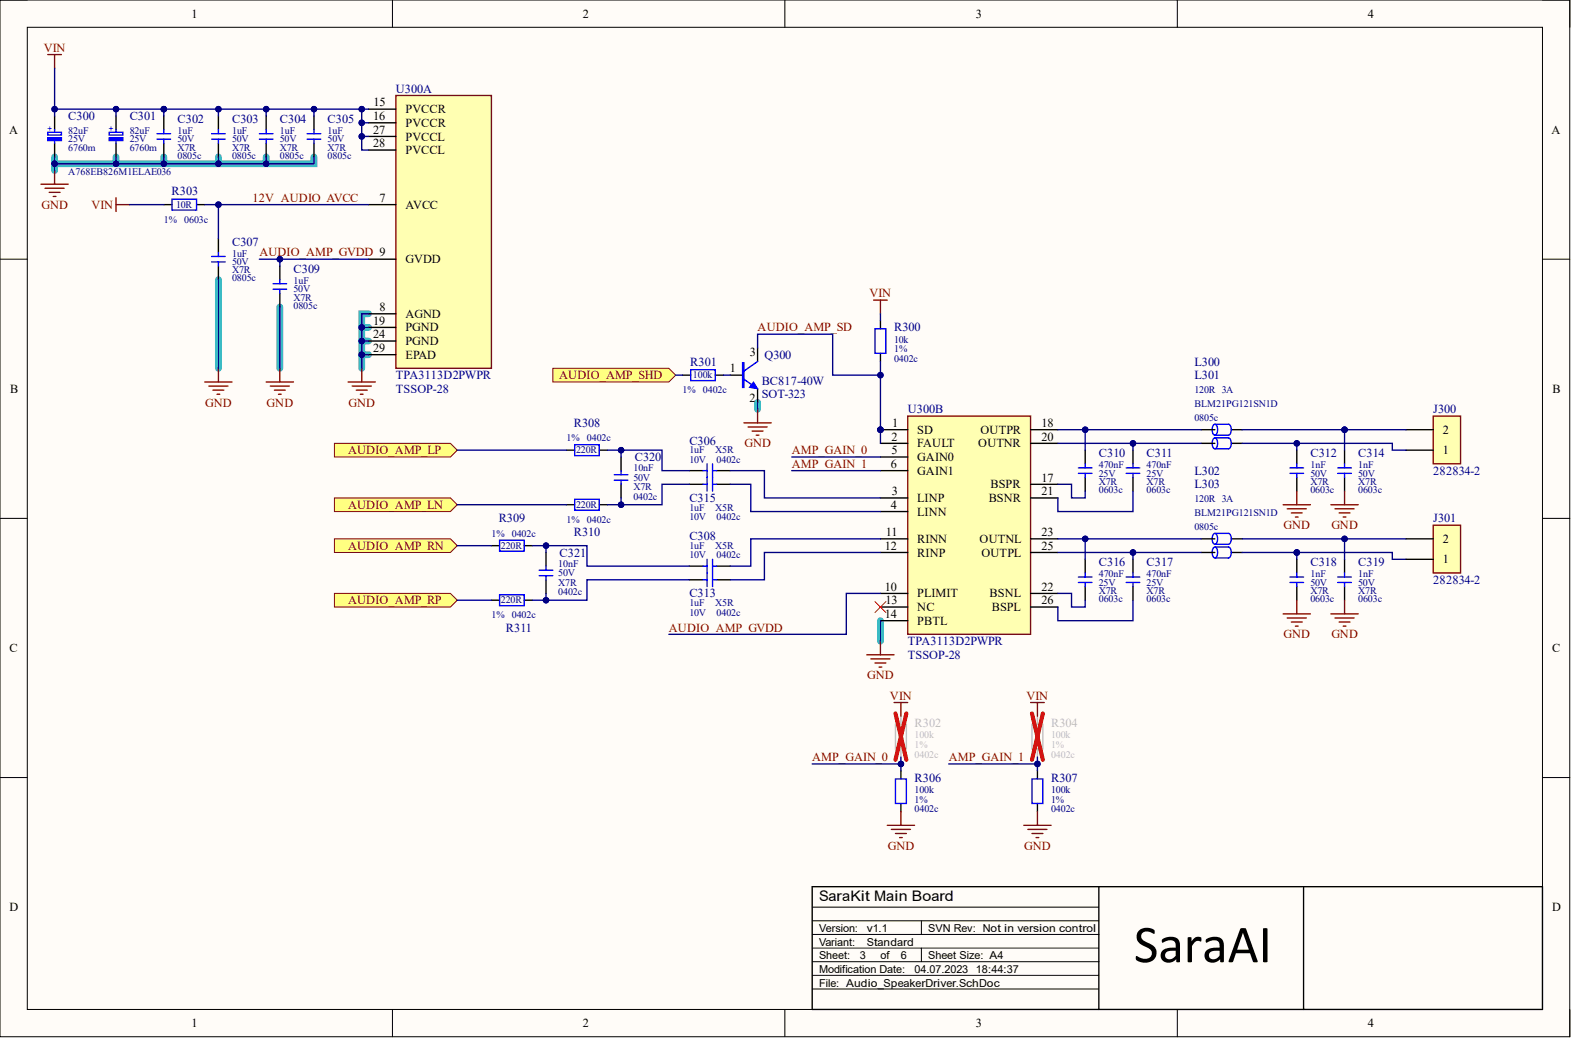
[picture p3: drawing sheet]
<svg xmlns="http://www.w3.org/2000/svg" width="292mm" height="193mm" viewBox="0 0 292 193" stroke-linecap="round" stroke-linejoin="round" font-family="sans-serif">
<path d="M0 0h291.9v192.7h-291.9z" fill-rule="evenodd" fill="#fffcf8"/>
<path d="M0 0h291.9v192.7h-291.9z" fill="none" stroke="#000" stroke-width=".19"/>
<path d="M5.1 5.1h281.7v182.6h-281.7z" fill-rule="evenodd" fill="#fffcf8"/>
<g fill="none" stroke="#000" stroke-width=".19">
<path d="M0 0h5.1M5.1 5.1h281.7v182.6h-281.7zM73 0v5.1M145.9 0v5.1M218.9 0v5.1M286.8 0h5.1v5.1M0 48.2h5.1M286.8 48.2h5.1M0 96.4h5.1M286.8 96.4h5.1M0 144.6h5.1M286.8 144.6h5.1"/>
<path d="M151 168.6h53.3M151 171.2h53.3M151 173.7h53.3M151 176.3h53.3M151 178.8h53.3M171.3 171.2v2.5M171.3 176.3v2.5M73 187.7v5M145.9 187.7v5M151 181.3h53.3M151 183.9h53.3M218.9 187.7v5"/>
<path d="M291.9 187.7v5"/>
</g>
<g fill="none" stroke="#3bbbc4" stroke-width="1.3">
<path d="M10.2 29.2v1.2h20.3M10.2 30.4v1.3M21.6 29.2v1.2M30.5 29.2v1.2h27.9v-1.2M40.6 29.2v1.2M49.5 29.2v1.2M40.6 52v16.5M52 57.1v11.4M68.5 58.3h-1.2v10.2M67.3 60.9h1.2M67.3 63.4h1.2M67.3 65.9h1.2"/>
<path d="M140.9 74.8v1.3M163.7 115.4v3.8"/>
</g>
<path d="M151 164.8h135.8v22.9h-135.8zM204.3 164.8v22.9M242.4 164.8v22.9" fill="none" stroke="#000" stroke-width=".25"/>
<path d="M73.6 17.8h17.8v50.7h-17.8z" fill-rule="evenodd" fill="#ffffb2"/>
<path d="M73.6 17.8h17.8v50.7h-17.8z" fill="none" stroke="#810000" stroke-width=".25"/>
<path d="M68.5 38h5.1M68.5 20.3h5.1M68.5 22.8h5.1M68.5 25.4h5.1M68.5 27.9h5.1M68.5 58.3h5.1M68.5 48.2h5.1M68.5 60.9h5.1M68.5 63.4h5.1M68.5 65.9h5.1" fill="none" stroke="#000" stroke-width=".25"/>
<circle cx="163.7" cy="79.9" r=".51" fill="#000081"/>
<circle cx="163.7" cy="79.9" r=".51" fill="none" stroke="#000081" stroke-width=".19"/>
<path d="M168.8 77.4h22.8v40.5h-22.8z" fill-rule="evenodd" fill="#ffffb2"/>
<path d="M168.8 77.4h22.8v40.5h-22.8z" fill="none" stroke="#810000" stroke-width=".25"/>
<path d="M163.7 79.9h5.1" fill="none" stroke="#000" stroke-width=".25"/>
<circle cx="163.7" cy="79.9" r=".51" fill="#000081"/>
<circle cx="163.7" cy="79.9" r=".51" fill="none" stroke="#000081" stroke-width=".19"/>
<g fill="none" stroke="#000" stroke-width=".25">
<path d="M30.5 21.6v2.5M30.5 26.6v2.6M30.5 38h1.5M36.5 38h1.6M40.6 21.6v2.5M40.6 26.6v2.6M40.6 44.4v2.5M40.6 49.5v2.5M52 49.5v2.5M52 54.5v2.6M163.7 59.6v1.5M163.7 65.7v1.5"/>
<path d="M191.6 79.9h5.1M163.7 82.4h5.1M163.7 92.6h5.1M163.7 95.1h5.1M163.7 85h5.1M163.7 87.5h5.1M191.6 82.4h5.1M191.6 92.6h5.1M191.6 90h5.1M128.2 107.8h2.5M128.2 105.2h2.5M133.2 107.8h2.6"/>
<path d="M133.2 105.2h2.6M163.7 110.3h5.1M163.7 100.2h5.1M163.7 102.7h5.1M163.7 112.9h5.1M163.7 115.4h5.1M191.6 110.3h5.1M191.6 100.2h5.1M191.6 102.7h5.1M191.6 112.9h5.1"/>
</g>
<g fill="none" stroke="#00f" stroke-width=".25">
<path d="M29.2 24.9h2.5M29.2 25.9h2.5M30.5 24.1v.8M30.5 25.9v.7M32 37h4.5v2.1h-4.5zM39.3 24.9h2.6M39.3 25.9h2.6M40.6 24.1v.8M40.6 25.9v.7M39.3 47.7h2.6M39.3 48.7h2.6M40.6 46.9v.8"/>
<path d="M40.6 48.7v.8M50.8 52.8h2.5M50.8 53.8h2.5M52 52v.8M52 53.8v.7M162.7 61.1h2v4.6h-2zM130.7 107.8h.8M130.7 105.2h.8M131.5 104v5M132.5 104v5M132.5 107.8h.7M132.5 105.2h.7"/>
</g>
<g fill="none" stroke="#810000" stroke-width=".25">
<path d="M8.9 10.1h2.5M10.2 10.1v2.6M7.6 34.2h5.1M8.4 35h3.5M9.1 35.8h2.1M9.9 36.5h.5M10.2 31.7v2.5M38.1 71h5M38.8 71.8h3.6M39.6 72.5h2M40.4 73.3h.5M40.6 68.5v2.5"/>
<path d="M49.5 71h5.1M50.3 71.8h3.5M51 72.5h2M51.8 73.3h.5M52 68.5v2.5M64.7 71h5.1M65.5 71.8h3.5M66.2 72.5h2.1M67 73.3h.5M67.3 68.5v2.5"/>
</g>
<path d="M162.7 111.8l2 2.1M164.7 111.8l-2 2.1" fill="none" stroke="#f00" stroke-width=".19"/>
<path d="M62.2 82.4h21.6l1.2 1.3-1.2 1.3h-21.6z" fill-rule="evenodd" fill="#ffff81"/>
<path d="M62.2 82.4h21.6l1.2 1.3-1.2 1.3h-21.6z" fill="none" stroke="#810000" stroke-width=".19"/>
<path d="M102.8 68.5h21.6l1.2 1.2-1.2 1.3h-21.6z" fill-rule="evenodd" fill="#ffff81"/>
<path d="M102.8 68.5h21.6l1.2 1.2-1.2 1.3h-21.6z" fill="none" stroke="#810000" stroke-width=".19"/>
<path d="M135.8 69.7h2.3M140.9 64.7v2.5M140.9 72.3v2.5" fill="none" stroke="#000" stroke-width=".25"/>
<path d="M138.3 70.5l2.6 1.8M140.9 67.2l-2.6 1.8" fill="none" stroke="#00f" stroke-width=".25"/>
<path d="M140.1 71l.8 1.3-1.6-.3z" fill="#00f"/>
<path d="M140.1 71l.8 1.3-1.6-.3z" fill="none" stroke="#00f" stroke-width=".19"/>
<path d="M138.1 67.5h.2v4.5h-.2z" fill-rule="evenodd" fill="#fff"/>
<path d="M21.6 24.1v.8M21.6 25.9v.7M128.4 68.7h4.6v2.1h-4.6zM138.1 67.5h.2v4.5h-.2z" fill="none" stroke="#00f" stroke-width=".25"/>
<path d="M21.6 21.6v2.5M21.6 26.6v2.6M126.9 69.7h1.5M133 69.7h1.5" fill="none" stroke="#000" stroke-width=".25"/>
<path d="M138.3 78.6h5.1M139.1 79.4h3.5M140.9 76.1v2.5M139.8 80.1h2.1M140.6 80.9h.5" fill="none" stroke="#810000" stroke-width=".25"/>
<path d="M20.3 25.6h2.5v.5h-2.5z" fill-rule="evenodd" fill="#00f"/>
<path d="M20.3 25.6h2.5v.5h-2.5z" fill="none" stroke="#00f" stroke-width=".25"/>
<path d="M20.3 24.6h2.5v.5h-2.5z" fill-rule="evenodd" fill="#fff"/>
<path d="M10.2 24.1v.8M10.2 25.9v.7M20.3 24.6h2.5v.5h-2.5z" fill="none" stroke="#00f" stroke-width=".25"/>
<path d="M10.2 21.6v2.5M10.2 26.6v2.6" fill="none" stroke="#000" stroke-width=".25"/>
<path d="M8.9 25.6h2.5v.5h-2.5z" fill-rule="evenodd" fill="#00f"/>
<path d="M8.9 25.6h2.5v.5h-2.5z" fill="none" stroke="#00f" stroke-width=".25"/>
<path d="M8.9 24.6h2.5v.5h-2.5z" fill-rule="evenodd" fill="#fff"/>
<path d="M8.9 24.6h2.5v.5h-2.5zM48.2 24.9h2.6M48.2 25.9h2.6M49.5 24.1v.8M49.5 25.9v.7M57.1 24.9h2.5M57.1 25.9h2.5M58.4 24.1v.8M58.4 25.9v.7" fill="none" stroke="#00f" stroke-width=".25"/>
<path d="M21.6 36.8v2.5M21.6 38h2.5M162.4 55.8h2.6M163.7 55.8v2.5" fill="none" stroke="#810000" stroke-width=".25"/>
<path d="M49.5 21.6v2.5M49.5 26.6v2.6M58.4 21.6v2.5M58.4 26.6v2.6" fill="none" stroke="#000" stroke-width=".25"/>
<path d="M62.2 92.6h21.6l1.2 1.2-1.2 1.3h-21.6z" fill-rule="evenodd" fill="#ffff81"/>
<path d="M62.2 92.6h21.6l1.2 1.2-1.2 1.3h-21.6z" fill="none" stroke="#810000" stroke-width=".19"/>
<path d="M62.2 110.3h21.6l1.2 1.3-1.2 1.3h-21.6z" fill-rule="evenodd" fill="#ffff81"/>
<path d="M62.2 110.3h21.6l1.2 1.3-1.2 1.3h-21.6z" fill="none" stroke="#810000" stroke-width=".19"/>
<path d="M62.2 100.2h21.6l1.2 1.2-1.2 1.3h-21.6z" fill-rule="evenodd" fill="#ffff81"/>
<path d="M62.2 100.2h21.6l1.2 1.2-1.2 1.3h-21.6z" fill="none" stroke="#810000" stroke-width=".19"/>
<g fill="none" stroke="#000" stroke-width=".25">
<path d="M228.9 79.9h2.1M128.2 87.5h2.5M128.2 90h2.5M133.2 87.5h2.6M133.2 90h2.6M201.8 83.7v2.5M201.8 88.8v2.5M210.7 83.7v2.5M210.7 88.8v2.5M201.8 104v2.5M201.8 109v2.6M210.7 104v2.5"/>
<path d="M210.7 109v2.6M167.5 143.3v1.5M167.5 149.4v1.5M192.9 143.3v1.5M192.9 149.4v1.5"/>
</g>
<g fill="none" stroke="#00f" stroke-width=".25">
<path d="M130.7 87.5h.8M130.7 90h.8M131.5 86.2v5.1M132.5 86.2v5.1M132.5 87.5h.7M132.5 90h.7M200.5 87h2.5M200.5 88h2.5M201.8 86.2v.8M201.8 88v.8M209.4 87h2.5M209.4 88h2.5"/>
<path d="M210.7 86.2v.8M210.7 88v.8M200.5 107.3h2.5M200.5 108.3h2.5M201.8 106.5v.8M201.8 108.3v.7M209.4 107.3h2.5M209.4 108.3h2.5M210.7 106.5v.8M210.7 108.3v.7M166.5 144.8h2v4.6h-2zM191.9 144.8h2v4.6h-2z"/>
</g>
<path d="M166.5 134.7h2v4.5h-2zM167.5 133.1v1.6M167.5 139.2v1.5M191.9 134.7h2v4.5h-2zM192.9 133.1v1.6M192.9 139.2v1.5" fill="none" stroke="#c0bfbd" stroke-width=".25"/>
<path d="M166.5 132.6l2 8.7M168.5 132.6l-2 8.7M191.9 132.6l2 8.7M193.9 132.6l-2 8.7" fill="none" stroke="#f00" stroke-width=".76"/>
<g fill="none" stroke="#810000" stroke-width=".25">
<path d="M166.2 130.6h2.6M167.5 130.6v2.5M191.6 130.6h2.6M192.9 130.6v2.5M165 153.4h5M165.7 154.2h3.6M166.5 155h2M167.3 155.7h.5M167.5 150.9v2.5M190.4 153.4h5M191.1 154.2h3.6M191.9 155h2"/>
<path d="M192.6 155.7h.5M192.9 150.9v2.5"/>
</g>
<path d="M225.7 79l.2-.1a1.27 1.27 0 0 1 0 2 1.31 1.31 0 0 1-.2-1.9z" fill="#fff"/>
<path d="M225.7 79l.2-.1a1.27 1.27 0 0 1 0 2 1.31 1.31 0 0 1-.2-1.9zM225.9 78.9h2.5a1.27 1.27 0 0 1 0 2h-2.5" fill="none" stroke="#00f" stroke-width=".25"/>
<path d="M223.3 79.9h2.6M228.9 82.4h2.1" fill="none" stroke="#000" stroke-width=".25"/>
<path d="M225.7 81.5l.2-.1a1.27 1.27 0 0 1 0 2 1.31 1.31 0 0 1-.2-1.9z" fill="#fff"/>
<path d="M225.7 81.5l.2-.1a1.27 1.27 0 0 1 0 2 1.31 1.31 0 0 1-.2-1.9zM225.9 81.4h2.5a1.27 1.27 0 0 1 0 2h-2.5M239.8 87h2.6M239.8 88h2.6M241.1 86.2v.8M241.1 88v.8M248.7 87h2.6M248.7 88h2.6M250 86.2v.8M250 88v.8" fill="none" stroke="#00f" stroke-width=".25"/>
<path d="M223.3 82.4h2.6M241.1 83.7v2.5M241.1 88.8v2.5M250 83.7v2.5M250 88.8v2.5M228.9 100.2h2.1" fill="none" stroke="#000" stroke-width=".25"/>
<path d="M225.7 99.2h.2a1.27 1.27 0 0 1 0 2 1.31 1.31 0 0 1-.2-2z" fill="#fff"/>
<path d="M225.7 99.2h.2a1.27 1.27 0 0 1 0 2 1.31 1.31 0 0 1-.2-2zM225.9 99.2h2.5a1.27 1.27 0 0 1 0 2h-2.5" fill="none" stroke="#00f" stroke-width=".25"/>
<path d="M223.3 100.2h2.6M228.9 102.7h2.1" fill="none" stroke="#000" stroke-width=".25"/>
<path d="M225.7 101.8l.2-.1a1.27 1.27 0 0 1 0 2 1.31 1.31 0 0 1-.2-1.9z" fill="#fff"/>
<g fill="none" stroke="#00f" stroke-width=".25">
<path d="M106.9 82.7h4.5v2h-4.5zM106.9 92.8h4.5v2h-4.5zM114.2 88.3h2.5M114.2 89.3h2.5M115.5 87.5v.8M115.5 89.3v.7M92.9 100.4h4.6v2.1h-4.6zM92.9 110.6h4.6v2h-4.6zM100.3 106h2.5M100.3 107h2.5M101.5 105.2v.8M101.5 107v.8"/>
<path d="M225.7 101.8l.2-.1a1.27 1.27 0 0 1 0 2 1.31 1.31 0 0 1-.2-1.9zM225.9 101.7h2.5a1.27 1.27 0 0 1 0 2h-2.5M239.8 107.3h2.6M239.8 108.3h2.6M241.1 106.5v.8M241.1 108.3v.7M248.7 107.3h2.6M248.7 108.3h2.6M250 106.5v.8M250 108.3v.7"/>
</g>
<g fill="none" stroke="#000" stroke-width=".25">
<path d="M105.3 83.7h1.6M105.3 93.8h1.6M111.4 83.7h1.5M111.4 93.8h1.5M115.5 85v2.5M115.5 90v2.6M91.4 101.4h1.5M91.4 111.6h1.5M97.5 101.4h1.5M97.5 111.6h1.5M101.5 102.7v2.5M101.5 107.8v2.5"/>
<path d="M223.3 102.7h2.6M241.1 104v2.5M241.1 109v2.6M250 104v2.5M250 109v2.6"/>
</g>
<g fill="none" stroke="#810000" stroke-width=".25">
<path d="M238.6 93.8h5M239.3 94.6h3.6M240.1 95.4h2M240.9 96.1h.5M241.1 91.3v2.5M247.5 93.8h5M248.2 94.6h3.6M249 95.4h2M249.7 96.1h.5M250 91.3v2.5M163.7 119.2v2.5M238.6 114.1h5"/>
<path d="M239.3 114.9h3.6M240.1 115.6h2M240.9 116.4h.5M241.1 111.6v2.5M247.5 114.1h5M248.2 114.9h3.6M249 115.6h2M249.7 116.4h.5M250 111.6v2.5M161.2 121.7h5M161.9 122.5h3.6M162.7 123.3h2"/>
<path d="M163.4 124h.6"/>
</g>
<path d="M266.5 77.4h5.1v8.8h-5.1z" fill-rule="evenodd" fill="#ffffb2"/>
<path d="M266.5 77.4h5.1v8.8h-5.1z" fill="none" stroke="#810000" stroke-width=".25"/>
<path d="M261.4 79.9h5.1M261.4 83.7h5.1" fill="none" stroke="#000" stroke-width=".25"/>
<path d="M68.5 38h-27.9v6.4" fill="none" stroke="#000081" stroke-width=".25"/>
<circle cx="40.6" cy="38" r=".51" fill="#000081"/>
<circle cx="40.6" cy="38" r=".51" fill="none" stroke="#000081" stroke-width=".19"/>
<path d="M48.2 48.2h20.3" fill="none" stroke="#000081" stroke-width=".25"/>
<circle cx="52" cy="48.2" r=".51" fill="#000081"/>
<circle cx="52" cy="48.2" r=".51" fill="none" stroke="#000081" stroke-width=".19"/>
<path d="M67.3 60.9h1.2" fill="none" stroke="#000081" stroke-width=".25"/>
<circle cx="67.3" cy="60.9" r=".51" fill="#000081"/>
<circle cx="67.3" cy="60.9" r=".51" fill="none" stroke="#000081" stroke-width=".19"/>
<path d="M67.3 63.4h1.2" fill="none" stroke="#000081" stroke-width=".25"/>
<circle cx="67.3" cy="63.4" r=".51" fill="#000081"/>
<circle cx="67.3" cy="63.4" r=".51" fill="none" stroke="#000081" stroke-width=".19"/>
<path d="M68.5 58.3h-1.2v10.2" fill="none" stroke="#000081" stroke-width=".25"/>
<circle cx="67.3" cy="65.9" r=".51" fill="#000081"/>
<circle cx="67.3" cy="65.9" r=".51" fill="none" stroke="#000081" stroke-width=".19"/>
<circle cx="67.3" cy="63.4" r=".51" fill="#000081"/>
<circle cx="67.3" cy="63.4" r=".51" fill="none" stroke="#000081" stroke-width=".19"/>
<circle cx="67.3" cy="60.9" r=".51" fill="#000081"/>
<circle cx="67.3" cy="60.9" r=".51" fill="none" stroke="#000081" stroke-width=".19"/>
<path d="M67.3 65.9h1.2" fill="none" stroke="#000081" stroke-width=".25"/>
<circle cx="67.3" cy="65.9" r=".51" fill="#000081"/>
<circle cx="67.3" cy="65.9" r=".51" fill="none" stroke="#000081" stroke-width=".19"/>
<path d="M38.1 38h2.5M40.6 52v16.5M52 57.1v11.4" fill="none" stroke="#000081" stroke-width=".25"/>
<circle cx="40.6" cy="38" r=".51" fill="#000081"/>
<circle cx="40.6" cy="38" r=".51" fill="none" stroke="#000081" stroke-width=".19"/>
<path d="M58.4 20.3v1.3" fill="none" stroke="#000081" stroke-width=".25"/>
<circle cx="58.4" cy="20.3" r=".51" fill="#000081"/>
<circle cx="58.4" cy="20.3" r=".51" fill="none" stroke="#000081" stroke-width=".19"/>
<path d="M49.5 20.3v1.3" fill="none" stroke="#000081" stroke-width=".25"/>
<circle cx="49.5" cy="20.3" r=".51" fill="#000081"/>
<circle cx="49.5" cy="20.3" r=".51" fill="none" stroke="#000081" stroke-width=".19"/>
<path d="M30.5 20.3v1.3" fill="none" stroke="#000081" stroke-width=".25"/>
<circle cx="30.5" cy="20.3" r=".51" fill="#000081"/>
<circle cx="30.5" cy="20.3" r=".51" fill="none" stroke="#000081" stroke-width=".19"/>
<path d="M40.6 20.3v1.3" fill="none" stroke="#000081" stroke-width=".25"/>
<circle cx="40.6" cy="20.3" r=".51" fill="#000081"/>
<circle cx="40.6" cy="20.3" r=".51" fill="none" stroke="#000081" stroke-width=".19"/>
<path d="M67.3 20.3h1.2" fill="none" stroke="#000081" stroke-width=".25"/>
<circle cx="67.3" cy="20.3" r=".51" fill="#000081"/>
<circle cx="67.3" cy="20.3" r=".51" fill="none" stroke="#000081" stroke-width=".19"/>
<path d="M67.3 22.8h1.2" fill="none" stroke="#000081" stroke-width=".25"/>
<circle cx="67.3" cy="22.8" r=".51" fill="#000081"/>
<circle cx="67.3" cy="22.8" r=".51" fill="none" stroke="#000081" stroke-width=".19"/>
<path d="M67.3 25.4h1.2" fill="none" stroke="#000081" stroke-width=".25"/>
<circle cx="67.3" cy="25.4" r=".51" fill="#000081"/>
<circle cx="67.3" cy="25.4" r=".51" fill="none" stroke="#000081" stroke-width=".19"/>
<path d="M49.5 29.2v1.2" fill="none" stroke="#000081" stroke-width=".25"/>
<circle cx="49.5" cy="30.4" r=".51" fill="#000081"/>
<circle cx="49.5" cy="30.4" r=".51" fill="none" stroke="#000081" stroke-width=".19"/>
<path d="M40.6 29.2v1.2" fill="none" stroke="#000081" stroke-width=".25"/>
<circle cx="40.6" cy="30.4" r=".51" fill="#000081"/>
<circle cx="40.6" cy="30.4" r=".51" fill="none" stroke="#000081" stroke-width=".19"/>
<path d="M30.5 29.2v1.2h27.9v-1.2" fill="none" stroke="#000081" stroke-width=".25"/>
<circle cx="30.5" cy="30.4" r=".51" fill="#000081"/>
<circle cx="30.5" cy="30.4" r=".51" fill="none" stroke="#000081" stroke-width=".19"/>
<circle cx="40.6" cy="30.4" r=".51" fill="#000081"/>
<circle cx="40.6" cy="30.4" r=".51" fill="none" stroke="#000081" stroke-width=".19"/>
<circle cx="49.5" cy="30.4" r=".51" fill="#000081"/>
<circle cx="49.5" cy="30.4" r=".51" fill="none" stroke="#000081" stroke-width=".19"/>
<path d="M52 48.2v1.3" fill="none" stroke="#000081" stroke-width=".25"/>
<circle cx="52" cy="48.2" r=".51" fill="#000081"/>
<circle cx="52" cy="48.2" r=".51" fill="none" stroke="#000081" stroke-width=".19"/>
<path d="M134.5 69.7h1.3M163.7 79.9v2.5M163.7 110.3h-6.3v7.6h-33" fill="none" stroke="#000081" stroke-width=".25"/>
<circle cx="163.7" cy="79.9" r=".51" fill="#000081"/>
<circle cx="163.7" cy="79.9" r=".51" fill="none" stroke="#000081" stroke-width=".19"/>
<path d="M125.6 69.7h1.3M163.7 67.2v12.7" fill="none" stroke="#000081" stroke-width=".25"/>
<circle cx="163.7" cy="79.9" r=".51" fill="#000081"/>
<circle cx="163.7" cy="79.9" r=".51" fill="none" stroke="#000081" stroke-width=".19"/>
<circle cx="163.7" cy="69.7" r=".51" fill="#000081"/>
<circle cx="163.7" cy="69.7" r=".51" fill="none" stroke="#000081" stroke-width=".19"/>
<path d="M140.9 64.7v-2.6h13.9v7.6h8.9" fill="none" stroke="#000081" stroke-width=".25"/>
<circle cx="163.7" cy="69.7" r=".51" fill="#000081"/>
<circle cx="163.7" cy="69.7" r=".51" fill="none" stroke="#000081" stroke-width=".19"/>
<path d="M21.6 29.2v1.2" fill="none" stroke="#000081" stroke-width=".25"/>
<circle cx="21.6" cy="30.4" r=".51" fill="#000081"/>
<circle cx="21.6" cy="30.4" r=".51" fill="none" stroke="#000081" stroke-width=".19"/>
<path d="M21.6 20.3v1.3" fill="none" stroke="#000081" stroke-width=".25"/>
<circle cx="21.6" cy="20.3" r=".51" fill="#000081"/>
<circle cx="21.6" cy="20.3" r=".51" fill="none" stroke="#000081" stroke-width=".19"/>
<path d="M30.5 20.3h-20.3v1.3" fill="none" stroke="#000081" stroke-width=".25"/>
<circle cx="10.2" cy="20.3" r=".51" fill="#000081"/>
<circle cx="10.2" cy="20.3" r=".51" fill="none" stroke="#000081" stroke-width=".19"/>
<circle cx="21.6" cy="20.3" r=".51" fill="#000081"/>
<circle cx="21.6" cy="20.3" r=".51" fill="none" stroke="#000081" stroke-width=".19"/>
<circle cx="30.5" cy="20.3" r=".51" fill="#000081"/>
<circle cx="30.5" cy="20.3" r=".51" fill="none" stroke="#000081" stroke-width=".19"/>
<path d="M30.5 20.3h36.8v7.6h1.2" fill="none" stroke="#000081" stroke-width=".25"/>
<circle cx="67.3" cy="25.4" r=".51" fill="#000081"/>
<circle cx="67.3" cy="25.4" r=".51" fill="none" stroke="#000081" stroke-width=".19"/>
<circle cx="67.3" cy="22.8" r=".51" fill="#000081"/>
<circle cx="67.3" cy="22.8" r=".51" fill="none" stroke="#000081" stroke-width=".19"/>
<circle cx="67.3" cy="20.3" r=".51" fill="#000081"/>
<circle cx="67.3" cy="20.3" r=".51" fill="none" stroke="#000081" stroke-width=".19"/>
<circle cx="58.4" cy="20.3" r=".51" fill="#000081"/>
<circle cx="58.4" cy="20.3" r=".51" fill="none" stroke="#000081" stroke-width=".19"/>
<circle cx="49.5" cy="20.3" r=".51" fill="#000081"/>
<circle cx="49.5" cy="20.3" r=".51" fill="none" stroke="#000081" stroke-width=".19"/>
<circle cx="40.6" cy="20.3" r=".51" fill="#000081"/>
<circle cx="40.6" cy="20.3" r=".51" fill="none" stroke="#000081" stroke-width=".19"/>
<circle cx="30.5" cy="20.3" r=".51" fill="#000081"/>
<circle cx="30.5" cy="20.3" r=".51" fill="none" stroke="#000081" stroke-width=".19"/>
<path d="M10.2 29.2v1.2h20.3" fill="none" stroke="#000081" stroke-width=".25"/>
<circle cx="10.2" cy="30.4" r=".51" fill="#000081"/>
<circle cx="10.2" cy="30.4" r=".51" fill="none" stroke="#000081" stroke-width=".19"/>
<circle cx="21.6" cy="30.4" r=".51" fill="#000081"/>
<circle cx="21.6" cy="30.4" r=".51" fill="none" stroke="#000081" stroke-width=".19"/>
<circle cx="30.5" cy="30.4" r=".51" fill="#000081"/>
<circle cx="30.5" cy="30.4" r=".51" fill="none" stroke="#000081" stroke-width=".19"/>
<path d="M10.2 30.4v1.3" fill="none" stroke="#000081" stroke-width=".25"/>
<circle cx="10.2" cy="30.4" r=".51" fill="#000081"/>
<circle cx="10.2" cy="30.4" r=".51" fill="none" stroke="#000081" stroke-width=".19"/>
<path d="M10.2 12.7v7.6M24.1 38h6.4" fill="none" stroke="#000081" stroke-width=".25"/>
<circle cx="10.2" cy="20.3" r=".51" fill="#000081"/>
<circle cx="10.2" cy="20.3" r=".51" fill="none" stroke="#000081" stroke-width=".19"/>
<path d="M163.7 58.3v1.3M140.9 74.8v1.3M135.8 90h3.8v5.1h24.1M135.8 87.5h6.3v5.1h21.6M147.2 87.5h16.5M147.2 85h16.5M163.7 102.7h-21.6v5.1h-6.3M163.7 100.2h-24.1v5h-3.8M151 142h16.5" fill="none" stroke="#000081" stroke-width=".25"/>
<circle cx="167.5" cy="142" r=".51" fill="#000081"/>
<circle cx="167.5" cy="142" r=".51" fill="none" stroke="#000081" stroke-width=".19"/>
<path d="M176.4 142h16.5" fill="none" stroke="#000081" stroke-width=".25"/>
<circle cx="192.9" cy="142" r=".51" fill="#000081"/>
<circle cx="192.9" cy="142" r=".51" fill="none" stroke="#000081" stroke-width=".19"/>
<path d="M196.7 110.3h2.5v2.6h2.6v-1.3M201.8 100.2v3.8M210.7 111.6v3.8h-14v-2.5" fill="none" stroke="#000081" stroke-width=".25"/>
<circle cx="201.8" cy="100.2" r=".51" fill="#000081"/>
<circle cx="201.8" cy="100.2" r=".51" fill="none" stroke="#000081" stroke-width=".19"/>
<path d="M210.7 102.7v1.3" fill="none" stroke="#000081" stroke-width=".25"/>
<circle cx="210.7" cy="102.7" r=".51" fill="#000081"/>
<circle cx="210.7" cy="102.7" r=".51" fill="none" stroke="#000081" stroke-width=".19"/>
<path d="M201.8 79.9v3.8M196.7 90h2.5v2.6h2.6v-1.3M210.7 91.3v3.8h-14v-2.5" fill="none" stroke="#000081" stroke-width=".25"/>
<circle cx="201.8" cy="79.9" r=".51" fill="#000081"/>
<circle cx="201.8" cy="79.9" r=".51" fill="none" stroke="#000081" stroke-width=".19"/>
<path d="M210.7 82.4v1.3" fill="none" stroke="#000081" stroke-width=".25"/>
<circle cx="210.7" cy="82.4" r=".51" fill="#000081"/>
<circle cx="210.7" cy="82.4" r=".51" fill="none" stroke="#000081" stroke-width=".19"/>
<path d="M231 82.4h10.1v1.3" fill="none" stroke="#000081" stroke-width=".25"/>
<circle cx="241.1" cy="82.4" r=".51" fill="#000081"/>
<circle cx="241.1" cy="82.4" r=".51" fill="none" stroke="#000081" stroke-width=".19"/>
<path d="M231 100.2h19v3.8" fill="none" stroke="#000081" stroke-width=".25"/>
<circle cx="250" cy="100.2" r=".51" fill="#000081"/>
<circle cx="250" cy="100.2" r=".51" fill="none" stroke="#000081" stroke-width=".19"/>
<path d="M231 102.7h10.1" fill="none" stroke="#000081" stroke-width=".25"/>
<circle cx="241.1" cy="102.7" r=".51" fill="#000081"/>
<circle cx="241.1" cy="102.7" r=".51" fill="none" stroke="#000081" stroke-width=".19"/>
<path d="M231 79.9h19" fill="none" stroke="#000081" stroke-width=".25"/>
<circle cx="250" cy="79.9" r=".51" fill="#000081"/>
<circle cx="250" cy="79.9" r=".51" fill="none" stroke="#000081" stroke-width=".19"/>
<path d="M241.1 102.7v1.3" fill="none" stroke="#000081" stroke-width=".25"/>
<circle cx="241.1" cy="102.7" r=".51" fill="#000081"/>
<circle cx="241.1" cy="102.7" r=".51" fill="none" stroke="#000081" stroke-width=".19"/>
<path d="M250 79.9v3.8" fill="none" stroke="#000081" stroke-width=".25"/>
<circle cx="250" cy="79.9" r=".51" fill="#000081"/>
<circle cx="250" cy="79.9" r=".51" fill="none" stroke="#000081" stroke-width=".19"/>
<path d="M250 100.2h11.4" fill="none" stroke="#000081" stroke-width=".25"/>
<circle cx="250" cy="100.2" r=".51" fill="#000081"/>
<circle cx="250" cy="100.2" r=".51" fill="none" stroke="#000081" stroke-width=".19"/>
<path d="M241.1 102.7h17.8v1.3h2.5" fill="none" stroke="#000081" stroke-width=".25"/>
<circle cx="241.1" cy="102.7" r=".51" fill="#000081"/>
<circle cx="241.1" cy="102.7" r=".51" fill="none" stroke="#000081" stroke-width=".19"/>
<path d="M241.1 82.4h17.8v1.3h2.5" fill="none" stroke="#000081" stroke-width=".25"/>
<circle cx="241.1" cy="82.4" r=".51" fill="#000081"/>
<circle cx="241.1" cy="82.4" r=".51" fill="none" stroke="#000081" stroke-width=".19"/>
<path d="M250 79.9h11.4" fill="none" stroke="#000081" stroke-width=".25"/>
<circle cx="250" cy="79.9" r=".51" fill="#000081"/>
<circle cx="250" cy="79.9" r=".51" fill="none" stroke="#000081" stroke-width=".19"/>
<path d="M196.7 102.7h26.6" fill="none" stroke="#000081" stroke-width=".25"/>
<circle cx="210.7" cy="102.7" r=".51" fill="#000081"/>
<circle cx="210.7" cy="102.7" r=".51" fill="none" stroke="#000081" stroke-width=".19"/>
<path d="M196.7 100.2h26.6" fill="none" stroke="#000081" stroke-width=".25"/>
<circle cx="201.8" cy="100.2" r=".51" fill="#000081"/>
<circle cx="201.8" cy="100.2" r=".51" fill="none" stroke="#000081" stroke-width=".19"/>
<path d="M196.7 82.4h26.6" fill="none" stroke="#000081" stroke-width=".25"/>
<circle cx="210.7" cy="82.4" r=".51" fill="#000081"/>
<circle cx="210.7" cy="82.4" r=".51" fill="none" stroke="#000081" stroke-width=".19"/>
<path d="M196.7 79.9h26.6" fill="none" stroke="#000081" stroke-width=".25"/>
<circle cx="201.8" cy="79.9" r=".51" fill="#000081"/>
<circle cx="201.8" cy="79.9" r=".51" fill="none" stroke="#000081" stroke-width=".19"/>
<path d="M167.5 140.7v2.6" fill="none" stroke="#000081" stroke-width=".25"/>
<circle cx="167.5" cy="142" r=".51" fill="#000081"/>
<circle cx="167.5" cy="142" r=".51" fill="none" stroke="#000081" stroke-width=".19"/>
<path d="M192.9 140.7v2.6" fill="none" stroke="#000081" stroke-width=".25"/>
<circle cx="192.9" cy="142" r=".51" fill="#000081"/>
<circle cx="192.9" cy="142" r=".51" fill="none" stroke="#000081" stroke-width=".19"/>
<path d="M101.5 101.4v1.3" fill="none" stroke="#000081" stroke-width=".25"/>
<circle cx="101.5" cy="101.4" r=".51" fill="#000081"/>
<circle cx="101.5" cy="101.4" r=".51" fill="none" stroke="#000081" stroke-width=".19"/>
<path d="M101.5 110.3v1.3" fill="none" stroke="#000081" stroke-width=".25"/>
<circle cx="101.5" cy="111.6" r=".51" fill="#000081"/>
<circle cx="101.5" cy="111.6" r=".51" fill="none" stroke="#000081" stroke-width=".19"/>
<path d="M112.9 83.7h2.6v1.3" fill="none" stroke="#000081" stroke-width=".25"/>
<circle cx="115.5" cy="83.7" r=".51" fill="#000081"/>
<circle cx="115.5" cy="83.7" r=".51" fill="none" stroke="#000081" stroke-width=".19"/>
<path d="M115.5 92.6v1.2h-2.6" fill="none" stroke="#000081" stroke-width=".25"/>
<circle cx="115.5" cy="93.8" r=".51" fill="#000081"/>
<circle cx="115.5" cy="93.8" r=".51" fill="none" stroke="#000081" stroke-width=".19"/>
<path d="M128.2 90h-5.1v3.8h-7.6" fill="none" stroke="#000081" stroke-width=".25"/>
<circle cx="115.5" cy="93.8" r=".51" fill="#000081"/>
<circle cx="115.5" cy="93.8" r=".51" fill="none" stroke="#000081" stroke-width=".19"/>
<path d="M115.5 83.7h7.6v3.8h5.1" fill="none" stroke="#000081" stroke-width=".25"/>
<circle cx="115.5" cy="83.7" r=".51" fill="#000081"/>
<circle cx="115.5" cy="83.7" r=".51" fill="none" stroke="#000081" stroke-width=".19"/>
<path d="M99 101.4h10.1v3.8h19.1" fill="none" stroke="#000081" stroke-width=".25"/>
<circle cx="101.5" cy="101.4" r=".51" fill="#000081"/>
<circle cx="101.5" cy="101.4" r=".51" fill="none" stroke="#000081" stroke-width=".19"/>
<path d="M128.2 107.8h-19.1v3.8h-10.1" fill="none" stroke="#000081" stroke-width=".25"/>
<circle cx="101.5" cy="111.6" r=".51" fill="#000081"/>
<circle cx="101.5" cy="111.6" r=".51" fill="none" stroke="#000081" stroke-width=".19"/>
<path d="M85 93.8h20.3M85 83.7h20.3M85 101.4h6.4M85 111.6h6.4M163.7 115.4v3.8" fill="none" stroke="#000081" stroke-width=".25"/>
<path d="M266.5 97.6h5.1v8.9h-5.1z" fill-rule="evenodd" fill="#ffffb2"/>
<path d="M266.5 97.6h5.1v8.9h-5.1z" fill="none" stroke="#810000" stroke-width=".25"/>
<path d="M261.4 104h5.1M261.4 100.2h5.1" fill="none" stroke="#000" stroke-width=".25"/>
<text font-size="10" x="210.8" y="178.9">SaraAI</text>
<text font-size="2.7" x="152.3" y="167.5">SaraKit Main Board</text>
<g font-size="2.3">
<text x="35.6" y="3.3">1</text>
<text x="108.4" y="3.3">2</text>
<text x="181.5" y="3.3">3</text>
<text x="254.3" y="3.3">4</text>
<text x="69.4" y="22.3">16</text>
<text x="69.5" y="19.8">15</text>
<text x="75.4" y="21.1">PVCCR</text>
<text x="75.4" y="23.6">PVCCR</text>
<text x="1.7" y="24.9">A</text>
<text x="69.4" y="24.9">27</text>
<text x="69.4" y="27.4">28</text>
<text x="75.4" y="26.1">PVCCL</text>
<text x="75.4" y="28.7">PVCCL</text>
<text x="288.5" y="24.9">A</text>
<text x="70.6" y="37.5">7</text>
<text x="75.4" y="38.8">AVCC</text>
<text x="75.4" y="48.9">GVDD</text>
<text x="70.6" y="57.8">8</text>
<text x="75.4" y="59.1">AGND</text>
<text x="69.4" y="60.4">19</text>
<text x="69.4" y="62.9">24</text>
<text x="69.4" y="65.4">29</text>
<text x="75.4" y="61.6">PGND</text>
<text x="75.4" y="64.2">PGND</text>
<text x="75.4" y="66.7">EPAD</text>
<text x="135.7" y="69.2">1</text>
<text x="139.4" y="66.2">3</text>
<text x="1.9" y="73">B</text>
<text x="139.3" y="74.8">2</text>
<text x="288.7" y="73">B</text>
<text x="165.7" y="81.9">2</text>
<text x="165.9" y="79.4">1</text>
<text x="170.6" y="80.6">SD</text>
<text x="170.6" y="83.2">FAULT</text>
<text x="181.9" y="83.2">OUTNR</text>
<text x="182.3" y="80.6">OUTPR</text>
<text x="193.7" y="79.4">18</text>
<text x="193.7" y="81.9">20</text>
<text x="268.3" y="80.6">2</text>
<text x="165.6" y="87">6</text>
<text x="165.7" y="84.5">5</text>
<text x="170.6" y="85.7">GAIN0</text>
<text x="170.6" y="88.3">GAIN1</text>
<text x="193.7" y="89.5">17</text>
<text x="268.3" y="84.5">1</text>
<text x="165.6" y="94.6">4</text>
<text x="165.8" y="92.1">3</text>
<text x="170.6" y="93.3">LINP</text>
<text x="170.6" y="95.9">LINN</text>
<text x="183.8" y="93.3">BSNR</text>
<text x="184.2" y="90.8">BSPR</text>
<text x="193.7" y="92.1">21</text>
<text x="164.7" y="99.7">11</text>
<text x="170.6" y="100.9">RINN</text>
<text x="182.1" y="100.9">OUTNL</text>
<text x="193.7" y="99.7">23</text>
<text x="268.3" y="100.9">2</text>
<text x="164.5" y="102.2">12</text>
<text x="170.6" y="103.5">RINP</text>
<text x="182.5" y="103.5">OUTPL</text>
<text x="193.7" y="102.2">25</text>
<text x="268.3" y="104.7">1</text>
<text x="164.5" y="109.8">10</text>
<text x="164.6" y="112.3">13</text>
<text x="170.6" y="111.1">PLIMIT</text>
<text x="170.6" y="113.6">NC</text>
<text x="184" y="111.1">BSNL</text>
<text x="184.4" y="113.6">BSPL</text>
<text x="193.7" y="109.8">22</text>
<text x="193.7" y="112.3">26</text>
<text x="164.5" y="114.9">14</text>
<text x="170.6" y="116.2">PBTL</text>
<text x="1.8" y="121.2">C</text>
<text x="288.6" y="121.2">C</text>
<text x="1.8" y="169.4">D</text>
<text x="288.6" y="169.4">D</text>
<text x="35.6" y="191">1</text>
<text x="108.4" y="191">2</text>
<text x="181.5" y="191">3</text>
<text x="254.3" y="191">4</text>
</g>
<g font-size="2.3" fill="#810000">
<text x="8.1" y="9.6">VIN</text>
<text x="7.7" y="38.8">GND</text>
<text x="17" y="38.8">VIN</text>
<text x="47" y="37.5">12V_AUDIO_AVCC</text>
<text x="48.2" y="47.7">AUDIO_AMP_GVDD 9</text>
<text x="161.7" y="55.3">VIN</text>
<text x="140.9" y="61.6">AUDIO_AMP_SD</text>
<text x="104" y="70.5">AUDIO_AMP_SHD</text>
<text x="38.2" y="75.6">GND</text>
<text x="49.6" y="75.6">GND</text>
<text x="64.8" y="75.6">GND</text>
<text x="138.4" y="83.2">GND</text>
<text x="64.7" y="84.5">AUDIO_AMP_LP</text>
<text x="147.2" y="84.5">AMP_GAIN_0</text>
<text x="147.2" y="87">AMP_GAIN_1</text>
<text x="64.7" y="94.6">AUDIO_AMP_LN</text>
<text x="238.7" y="98.4">GND</text>
<text x="247.5" y="98.4">GND</text>
<text x="64.7" y="102.2">AUDIO_AMP_RN</text>
<text x="64.7" y="112.3">AUDIO_AMP_RP</text>
<text x="124.4" y="117.4">AUDIO_AMP_GVDD</text>
<text x="238.7" y="118.7">GND</text>
<text x="247.5" y="118.7">GND</text>
<text x="161.2" y="126.3">GND</text>
<text x="165.5" y="130.1">VIN</text>
<text x="190.9" y="130.1">VIN</text>
<text x="151" y="141.5">AMP_GAIN_0</text>
<text x="176.4" y="141.5">AMP_GAIN_1</text>
<text x="165.1" y="158">GND</text>
<text x="190.4" y="158">GND</text>
</g>
<g font-size="2.3" fill="#000081">
<text x="73.6" y="17.2">U300A</text>
<text x="12.7" y="22.3">C300</text>
<text x="24.1" y="22.3">C301</text>
<text x="33" y="22.8">C302</text>
<text x="43.1" y="22.8">C303</text>
<text x="52" y="22.8">C304</text>
<text x="60.9" y="22.8">C305</text>
<text x="31.9" y="36.3">R303</text>
<text x="43.1" y="45.7">C307</text>
<text x="54.6" y="50.7">C309</text>
<text x="166.2" y="61.6">R300</text>
<text x="73.6" y="70.5">TPA3113D2PWPR</text>
<text x="128.3" y="68">R301</text>
<text x="141.6" y="71.5">BC817-40W</text>
<text x="142.1" y="66.7">Q300</text>
<text x="222.1" y="68">L300</text>
<text x="222.1" y="70.5">L301</text>
<text x="73.6" y="73">TSSOP-28</text>
<text x="141.6" y="74.1">SOT-323</text>
<text x="168.8" y="76.8">U300B</text>
<text x="266.5" y="76.8">J300</text>
<text x="106.7" y="79.4">R308</text>
<text x="128.2" y="82.7">C306</text>
<text x="118" y="85.7">C320</text>
<text x="204.3" y="85">C310</text>
<text x="213.2" y="85">C311</text>
<text x="222.1" y="88.3">L302</text>
<text x="243.6" y="85">C312</text>
<text x="252.5" y="85">C314</text>
<text x="266.5" y="88.3">282834-2</text>
<text x="128.2" y="93.3">C315</text>
<text x="222.1" y="90.8">L303</text>
<text x="92.7" y="97.1">R309</text>
<text x="106.7" y="99.7">R310</text>
<text x="128.2" y="100.4">C308</text>
<text x="266.5" y="97.1">J301</text>
<text x="104.1" y="103.5">C321</text>
<text x="204.3" y="105.2">C316</text>
<text x="213.2" y="105.2">C317</text>
<text x="243.6" y="105.2">C318</text>
<text x="252.5" y="105.2">C319</text>
<text x="128.2" y="111.1">C313</text>
<text x="266.5" y="108.5">282834-2</text>
<text x="94.1" y="117.4">R311</text>
<text x="168.8" y="120">TPA3113D2PWPR</text>
<text x="168.8" y="122.5">TSSOP-28</text>
<text x="170" y="145.3">R306</text>
<text x="195.4" y="145.3">R307</text>
</g>
<g font-size="2.3" fill="#c0bfbd">
<text x="170" y="135.2">R302</text>
<text x="195.4" y="135.2">R304</text>
</g>
<g font-size="2">
<text x="152.3" y="173.3">Version:</text>
<text x="161.2" y="173.3">v1.1</text>
<text x="172.6" y="173.3">SVN Rev: Not in version control</text>
<text x="152.3" y="178.4">Sheet:</text>
<text x="152.3" y="175.8">Variant:</text>
<text x="159.9" y="178.4">3</text>
<text x="161.2" y="175.8">Standard</text>
<text x="163.7" y="178.4">of</text>
<text x="167.5" y="178.4">6</text>
<text x="172.6" y="178.4">Sheet Size: A4</text>
<text x="152.3" y="183.4">File: Audio_SpeakerDriver.SchDoc</text>
<text x="152.3" y="180.9">Modification Date:</text>
<text x="170" y="180.9">04.07.2023</text>
<text x="181.5" y="180.9">18:44:37</text>
</g>
<g font-size="1.9" fill="#000081">
<text x="12.7" y="26.5">25V</text>
<text x="12.7" y="24.9">82uF</text>
<text x="12.7" y="28">6760m</text>
<text x="24.1" y="26.5">25V</text>
<text x="24.1" y="24.9">82uF</text>
<text x="24.1" y="28">6760m</text>
<text x="33" y="28">X7R</text>
<text x="33" y="29.5">0805c</text>
<text x="33" y="24.9">1uF</text>
<text x="33" y="26.5">50V</text>
<text x="43.1" y="28">X7R</text>
<text x="43.1" y="29.5">0805c</text>
<text x="43.1" y="24.9">1uF</text>
<text x="43.1" y="26.5">50V</text>
<text x="52" y="28">X7R</text>
<text x="52" y="29.5">0805c</text>
<text x="52" y="24.9">1uF</text>
<text x="52" y="26.5">50V</text>
<text x="60.9" y="28">X7R</text>
<text x="60.9" y="29.5">0805c</text>
<text x="60.9" y="24.9">1uF</text>
<text x="60.9" y="26.5">50V</text>
<text x="12.7" y="32.5">A768EB826M1ELAE036</text>
<text x="30.5" y="41.4">1%</text>
<text x="32.7" y="38.6">10R</text>
<text x="34.3" y="41.4">0603c</text>
<text x="43.1" y="47.8">1uF</text>
<text x="43.1" y="50.8">X7R</text>
<text x="43.1" y="52.3">0805c</text>
<text x="43.1" y="49.3">50V</text>
<text x="54.6" y="52.8">1uF</text>
<text x="54.6" y="55.9">X7R</text>
<text x="54.6" y="57.4">0805c</text>
<text x="54.6" y="54.4">50V</text>
<text x="166.2" y="65.5">1%</text>
<text x="166.2" y="63.7">10k</text>
<text x="128.8" y="70.3">100k</text>
<text x="166.2" y="67.3">0402c</text>
<text x="126.9" y="73.1">1%</text>
<text x="130.7" y="73.1">0402c</text>
<text x="222.1" y="73.1">120R 3A</text>
<text x="222.1" y="75.7">BLM21PG121SN1D</text>
<text x="105.3" y="82">1%</text>
<text x="109.1" y="82">0402c</text>
<text x="222.1" y="78.2">0805c</text>
<text x="107.1" y="84.3">220R</text>
<text x="117.8" y="87.6">10nF</text>
<text x="117.8" y="89.4">50V</text>
<text x="128.2" y="84.3">1uF</text>
<text x="128.2" y="86.1">10V</text>
<text x="133" y="84.3">X5R</text>
<text x="133.2" y="86.1">0402c</text>
<text x="204.3" y="87.1">470nF</text>
<text x="204.3" y="88.6">25V</text>
<text x="213.2" y="87.1">470nF</text>
<text x="213.2" y="88.6">25V</text>
<text x="243.6" y="87.1">1nF</text>
<text x="243.6" y="88.6">50V</text>
<text x="252.5" y="87.1">1nF</text>
<text x="252.5" y="88.6">50V</text>
<text x="107.1" y="94.4">220R</text>
<text x="117.8" y="91.1">X7R</text>
<text x="117.8" y="92.9">0402c</text>
<text x="128.2" y="94.9">1uF</text>
<text x="133" y="94.9">X5R</text>
<text x="204.3" y="90.1">X7R</text>
<text x="204.3" y="91.6">0603c</text>
<text x="213.2" y="90.1">X7R</text>
<text x="213.2" y="91.6">0603c</text>
<text x="222.1" y="93.4">120R 3A</text>
<text x="222.1" y="95.9">BLM21PG121SN1D</text>
<text x="243.6" y="90.1">X7R</text>
<text x="243.6" y="91.6">0603c</text>
<text x="252.5" y="90.1">X7R</text>
<text x="252.5" y="91.6">0603c</text>
<text x="91.4" y="99.8">1%</text>
<text x="95.2" y="99.8">0402c</text>
<text x="105.3" y="97.2">1%</text>
<text x="109.1" y="97.2">0402c</text>
<text x="128.2" y="96.7">10V</text>
<text x="133.2" y="96.7">0402c</text>
<text x="222.1" y="98.5">0805c</text>
<text x="93.1" y="102">220R</text>
<text x="103.8" y="105.3">10nF</text>
<text x="103.8" y="107.1">50V</text>
<text x="128.2" y="102">1uF</text>
<text x="128.2" y="103.8">10V</text>
<text x="133" y="102">X5R</text>
<text x="133.2" y="103.8">0402c</text>
<text x="204.3" y="107.4">470nF</text>
<text x="213.2" y="107.4">470nF</text>
<text x="243.6" y="107.4">1nF</text>
<text x="252.5" y="107.4">1nF</text>
<text x="93.1" y="112.2">220R</text>
<text x="103.8" y="108.9">X7R</text>
<text x="103.8" y="110.7">0402c</text>
<text x="128.2" y="112.7">1uF</text>
<text x="133" y="112.7">X5R</text>
<text x="204.3" y="110.4">X7R</text>
<text x="204.3" y="111.9">0603c</text>
<text x="204.3" y="108.9">25V</text>
<text x="213.2" y="110.4">X7R</text>
<text x="213.2" y="111.9">0603c</text>
<text x="213.2" y="108.9">25V</text>
<text x="243.6" y="110.4">X7R</text>
<text x="243.6" y="111.9">0603c</text>
<text x="243.6" y="108.9">50V</text>
<text x="252.5" y="110.4">X7R</text>
<text x="252.5" y="111.9">0603c</text>
<text x="252.5" y="108.9">50V</text>
<text x="91.4" y="115">1%</text>
<text x="95.2" y="115">0402c</text>
<text x="128.2" y="114.5">10V</text>
<text x="133.2" y="114.5">0402c</text>
<text x="170" y="149.2">1%</text>
<text x="170" y="147.4">100k</text>
<text x="195.4" y="149.2">1%</text>
<text x="195.4" y="147.4">100k</text>
<text x="170" y="151">0402c</text>
<text x="195.4" y="151">0402c</text>
</g>
<g font-size="1.9" fill="#c0bfbd">
<text x="170" y="137.3">100k</text>
<text x="195.4" y="137.3">100k</text>
<text x="170" y="140.8">0402c</text>
<text x="170" y="139.1">1%</text>
<text x="195.4" y="140.8">0402c</text>
<text x="195.4" y="139.1">1%</text>
</g>
<g font-size="1.6" fill="#00f">
<text x="8.7" y="23.3" transform="rotate(90 8.7 23.3)">+</text>
<text x="20.1" y="23.3" transform="rotate(90 20.1 23.3)">+</text>
</g>
</svg>
